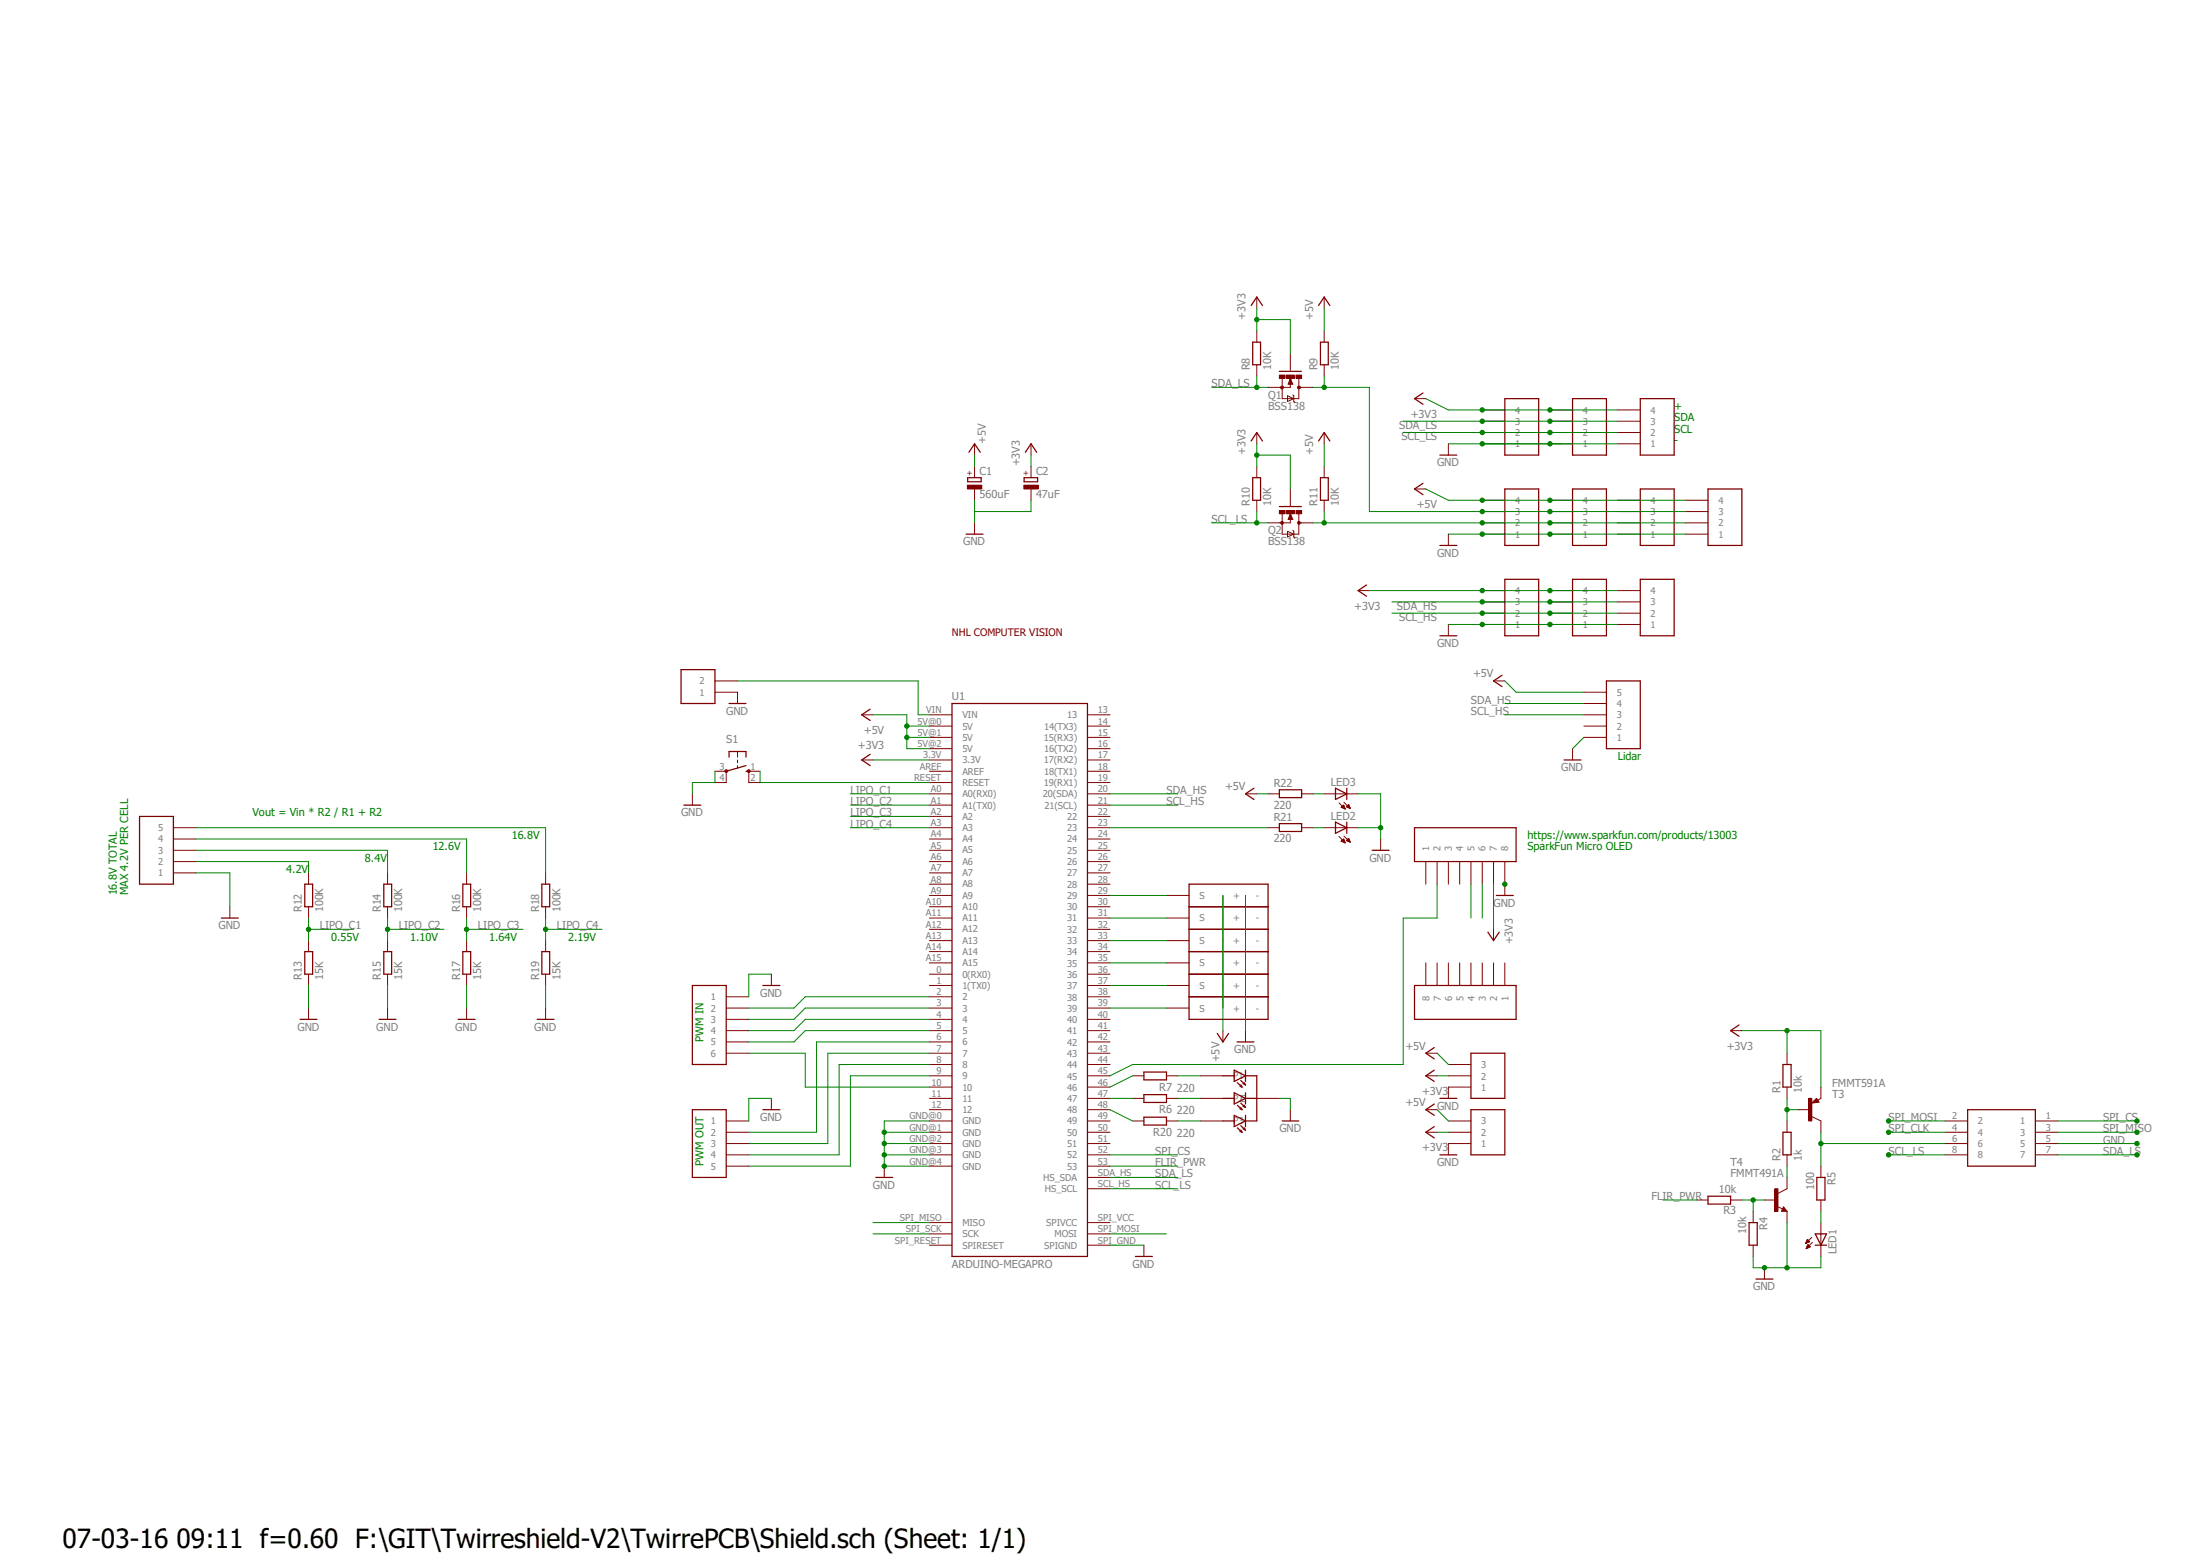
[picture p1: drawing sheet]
<svg xmlns="http://www.w3.org/2000/svg" width="297mm" height="210mm" viewBox="0 0 297 210" stroke-linecap="round" stroke-linejoin="round" font-family="sans-serif">
<path d="M14.4 38.7l276.7 135.9M291.1 38.7l-276.7 135.9" fill="none" stroke="#fff" stroke-width=".14"/>
<g fill="none" stroke="#800000" stroke-width=".17">
<path d="M192.1 53l-1.1 .8 1.1 .8M192.1 65.2l-1.1 .8 1.1 .8M194.4 61.4h2.3M194.4 73.6h2.3M128.5 95h18.3v74.6h-18.3zM234.8 138.3l-1.2 .8 1.2 .8M118.2 158.9h2.3M240.7 143.7h1.1v3h-1.1zM240.7 152.8h1.1v3.1h-1.1zM245.3 158.9h1.1v3.1h-1.1zM153.3 169.6h2.3M230.6 161.5h3v1h-3z"/>
<path d="M236.1 165h1.1v3.1h-1.1zM237.1 172.6h2.3M245.1 168.1h1.5M245.1 166.5h1.5l-.8 1.6z"/>
</g>
<g fill="none" stroke="#800000" stroke-width=".14">
<path d="M191 53.8h1.5M195.5 59.9v1.5M191 66h1.5M195.5 72.1v1.5M125.5 98h3M125.5 99.5h3M125.5 96.5h3M146.8 98h3.1M146.8 99.5h3.1M146.8 96.5h3.1M125.5 105.6h3M125.5 107.1h3"/>
<path d="M125.5 108.7h3M125.5 110.2h3M125.5 111.7h3M125.5 113.2h3M125.5 114.8h3M125.5 116.3h3M125.5 117.8h3M125.5 119.3h3M125.5 101h3M125.5 102.6h3M125.5 104.1h3M146.8 105.6h3.1"/>
<path d="M146.8 107.1h3.1M146.8 108.7h3.1M146.8 110.2h3.1M146.8 111.7h3.1M146.8 113.2h3.1M146.8 114.8h3.1M146.8 116.3h3.1M146.8 117.8h3.1M146.8 119.3h3.1M146.8 101h3.1M146.8 102.6h3.1M146.8 104.1h3.1"/>
<path d="M125.5 120.9h3M125.5 122.4h3M125.5 123.9h3M125.5 125.4h3M125.5 127h3M125.5 128.4h3M125.5 130h3M125.5 133h3M125.5 134.5h3M125.5 136.1h3M125.5 137.6h3M125.5 139.1h3"/>
<path d="M125.5 131.5h3M146.8 120.9h3.1M146.8 122.4h3.1M146.8 123.9h3.1M146.8 125.4h3.1M146.8 127h3.1M146.8 128.4h3.1M146.8 130h3.1M146.8 133h3.1M146.8 134.5h3.1M146.8 136.1h3.1M146.8 137.6h3.1"/>
<path d="M146.8 139.1h3.1M146.8 131.5h3.1M233.6 139.1h1.6M119.4 157.4v1.5M125.5 140.6h3M125.5 142.2h3M125.5 143.7h3M125.5 145.2h3M125.5 146.7h3M125.5 157.4h3M125.5 148.3h3M125.5 149.8h3"/>
<path d="M125.5 151.3h3M125.5 152.8h3M125.5 154.3h3M125.5 155.9h3M146.8 140.6h3.1M146.8 142.2h3.1M146.8 143.7h3.1M146.8 145.2h3.1M146.8 146.7h3.1M146.8 157.4h3.1M146.8 148.3h3.1M146.8 149.8h3.1"/>
<path d="M146.8 151.3h3.1M146.8 152.8h3.1M146.8 154.3h3.1M146.8 155.9h3.1M146.8 158.9h3.1M241.3 142.2v1.5M241.3 146.7v1.6M241.3 151.3v1.5M241.3 155.9v1.5M245.8 157.4v1.5M125.5 165h3M125.5 166.5h3"/>
<path d="M125.5 168.1h3M146.8 165h3.1M146.8 166.5h3.1M146.8 168.1h3.1M146.8 160.4h3.1M154.4 168.1v1.5M229.1 162h1.5M233.6 162h1.6M236.7 163.5v1.5M236.7 168.1v1.5M238.2 171.1v1.5M243.8 167.8h.1"/>
<path d="M243.8 167.7h.2M243.8 167.7h.3M243.8 167.6h.4M243.9 167.6h.4M243.9 168.5h.1M243.9 168.4h.2M243.9 167.5h.3M243.9 168.4h.3M243.9 168.4h.4M243.9 168.3h.5M244 167.4h.1M244 167.3h.1"/>
<path d="M244 168.2h.3M244 168.1h.3M244 168.1h.2M244.1 168.1h.1M244.1 168h.1M244.3 167.6l-.3-.3-.2 .6M244.3 167.6l-.5 .3M244.4 168.3l-.3-.3-.3 .5M244.4 168.3l-.6 .2M244.6 167l-.8 .9M244.7 167.7l-.9 .8M245.8 162v1.5"/>
<path d="M245.8 165v4.6"/>
</g>
<path d="M172.9 52.2h.3v.3h-.3z" fill-rule="evenodd" fill="#800000"/>
<path d="M172.9 52.2h.3v.3h-.3z" fill="none" stroke="#800000" stroke-width=".14"/>
<path d="M175.2 52.2h.3v.3h-.3z" fill-rule="evenodd" fill="#800000"/>
<path d="M175.2 52.2h.3v.3h-.3z" fill="none" stroke="#800000" stroke-width=".14"/>
<path d="M172.7 50.6h.8v.5h-.8z" fill-rule="evenodd" fill="#800000"/>
<path d="M172.7 50.6h.8v.5h-.8z" fill="none" stroke="#800000" stroke-width=".14"/>
<path d="M175 50.6h.7v.5h-.7z" fill-rule="evenodd" fill="#800000"/>
<path d="M175 50.6h.7v.5h-.7z" fill="none" stroke="#800000" stroke-width=".14"/>
<path d="M173.7 50.6h1.1v.5h-1.1z" fill-rule="evenodd" fill="#800000"/>
<g fill="none" stroke="#800000" stroke-width=".14">
<path d="M169.7 40.1v1.5M169.7 44.7v1.5M169.7 49.2v1.6M173.1 51.1v2.7h2.2v-2.7M173.7 50.6h1.1v.5h-1.1zM173.8 53.4l.9 .4-.9 .4zM174.2 51.8v.5h-3M174.2 47.7v2.3M174.2 51.1l.3 .8h-.6zM174.5 53.3l.2 .1v.8l.1 .2M175.3 52.3h1.9M178.8 40.1v1.5"/>
<path d="M178.8 44.7v1.5M178.8 49.2v1.6"/>
</g>
<path d="M168.9 41.2l.8-1.1 .7 1.1M169.1 46.2h1.1v3h-1.1zM172.7 50.1h3M178 41.2l.8-1.1 .7 1.1M178.3 46.2h1v3h-1z" fill="none" stroke="#800000" stroke-width=".17"/>
<path d="M174.2 51.6v.2h-.1l.1-.6 .2 .6" fill="none" stroke="#800000" stroke-width=".21"/>
<path d="M172.9 70.4h.2h.1v.3l-.1 .1-.2-.1z" fill-rule="evenodd" fill="#800000"/>
<path d="M172.9 70.4h.2h.1v.3l-.1 .1-.2-.1z" fill="none" stroke="#800000" stroke-width=".14"/>
<path d="M175.2 70.4h.1h.2v.3l-.2 .1-.1-.1z" fill-rule="evenodd" fill="#800000"/>
<path d="M175.2 70.4h.1h.2v.3l-.2 .1-.1-.1z" fill="none" stroke="#800000" stroke-width=".14"/>
<path d="M172.7 68.9h.8v.4h-.8z" fill-rule="evenodd" fill="#800000"/>
<path d="M172.7 68.9h.8v.4h-.8z" fill="none" stroke="#800000" stroke-width=".14"/>
<path d="M175 68.9h.7v.4h-.7z" fill-rule="evenodd" fill="#800000"/>
<path d="M175 68.9h.7v.4h-.7z" fill="none" stroke="#800000" stroke-width=".14"/>
<path d="M173.7 68.9h1.1v.4h-1.1z" fill-rule="evenodd" fill="#800000"/>
<g fill="none" stroke="#800000" stroke-width=".14">
<path d="M169.7 58.4v1.5M178.8 58.4v1.5M200.1 59.9h3.1M200.1 58.4h3.1M200.1 56.9h3.1M200.1 55.3h3.1M209.3 59.9h3M209.3 58.4h3M209.3 56.9h3M209.3 55.3h3M218.4 59.9h3M218.4 58.4h3"/>
<path d="M218.4 56.9h3M218.4 55.3h3M169.7 62.9v1.6M169.7 67.5v1.5M173.1 69.3v2.8h2.2v-2.7M173.7 68.9h1.1v.4h-1.1zM173.8 71.7l.9 .4-.9 .4zM174.2 70.1v.5h-3M174.2 66v2.3M174.2 69.3l.3 .8h-.6zM174.5 71.6l.2 .1v.8l.1 .1M175.3 70.6h1.9"/>
<path d="M178.8 62.9v1.6M178.8 67.5v1.5M183.3 79.7h1.6M200.1 70.6h3.1M200.1 72.1h3.1M200.1 79.7h3.1M200.1 69h3.1M200.1 67.5h3.1M209.3 70.6h3M209.3 72.1h3M209.3 79.7h3M209.3 69h3"/>
<path d="M209.3 67.5h3M218.4 70.6h3M218.4 72.1h3M218.4 79.7h3M218.4 69h3M218.4 67.5h3M227.5 70.6h3.1M227.5 72.1h3.1M227.5 69h3.1M227.5 67.5h3.1M116.3 96.5h1.6M195.5 84.3v1.5"/>
<path d="M200.1 84.3h3.1M200.1 82.8h3.1M200.1 81.2h3.1M201.6 91.9h1.6M209.3 84.3h3M209.3 82.8h3M209.3 81.2h3M213.8 96.5h3.1M213.8 99.5h3.1M213.8 98h3.1M213.8 95h3.1M213.8 93.4h3.1"/>
<path d="M218.4 84.3h3M218.4 82.8h3M218.4 81.2h3M23.4 117.8h3.1M23.4 116.3h3.1M23.4 114.8h3.1M23.4 113.2h3.1M23.4 111.7h3.1M41.7 117.8v1.5M52.3 117.8v1.5M63 117.8v1.5M73.7 117.8v1.5"/>
<path d="M98 104.1v1.5M99.6 101.4v.8M99.6 102.6v.4M99.6 103.3v.4M101.1 104.1v1.5M116.3 102.6h1.6M168.1 107.1h1.6M171.2 111.7h1.5M171.2 107.1h1.5M175.7 111.7h1.5M175.7 107.1h1.5M178.8 111.7h4.5"/>
<path d="M178.8 107.1h4.5M180.8 112.9l.8 .8M180.8 108.4l.8 .8M181.1 113.5l.3-.3 .2 .5zM181.1 109l.3-.3 .2 .5zM181.1 113.5h.4M181.1 109h.4M181.1 108.9h.4M181.2 113.4h.2M181.2 108.8h.2M181.2 113.6h.3M181.2 109h.3"/>
<path d="M181.3 113.3h.1M181.3 108.8h.1M181.3 113.6h.3M181.3 109.1h.3M181.4 113.3h.1M181.4 108.7h.1M181.4 112.9l.9 .8M181.4 113.7h.2M181.4 108.3l.9 .8M181.4 109.1h.2M181.5 113.7h.1M181.5 109.2h.1"/>
<path d="M181.8 113.5h.4M181.8 113.5l.5 .2M181.8 113.5l.3-.3 .2 .5M181.8 108.9h.4M181.8 108.9l.5 .2M181.8 108.9l.3-.3 .2 .5M181.8 113.4h.4M181.8 108.8h.4M181.9 113.5h.3M181.9 113.4h.3M181.9 108.9h.3M181.9 108.8h.3"/>
<path d="M181.9 113.3h.3M181.9 113.3h.2M181.9 108.7h.2M182 113.2h.1M182 113.5h.2M182 109h.2M182 108.7h.1M182 108.6h.1M182.1 113.6h.1M182.1 109h.1M182.2 113.6h.1M182.2 109.1h.1"/>
<path d="M186.4 113.2v1.6M203.2 119.3v1.6M212.3 101v1.6M31 122.4v1.5M41.7 122.4v1.5M41.7 127v1.4M41.7 131.5v1.5M41.7 136.1v1.5M52.3 122.4v1.5M52.3 127v1.4M52.3 131.5v1.5M52.3 136.1v1.5"/>
<path d="M63 122.4v1.5M63 127v1.4M63 131.5v1.5M63 136.1v1.5M73.7 122.4v1.5M73.7 127v1.4M73.7 131.5v1.5M73.7 136.1v1.5M104.1 131.5v1.5M165.1 139.1v1.5M168.1 139.1v1.5M201.6 125.4v1.6"/>
<path d="M104.1 148.3v1.5M152.9 151.3h1.5M152.9 148.3h1.5M152.9 145.2h1.5M157.5 151.3h1.5M157.5 148.3h1.5M157.5 145.2h1.5M162.1 151.3h3M162.1 148.3h3M162.1 145.2h3M169.7 148.3h3M174.2 149.8v1.5"/>
<path d="M192.5 145.2h1.5M192.5 152.8h1.5M192.5 142.2h1.5M192.5 149.8h1.5M195.5 151.3h3.1M195.5 145.2h3.1M195.5 143.7h3.1M195.5 152.8h3.1M198.6 146.7h-3.1v1.6M198.6 154.3h-3.1v1.6"/>
</g>
<g fill="none" stroke="#800000" stroke-width=".17">
<path d="M168.9 59.5l.8-1.1 .7 1.1M178 59.5l.8-1.1 .7 1.1M203.2 53.8h4.5v7.6h-4.5zM212.3 53.8h4.6v7.6h-4.6zM221.4 53.8h4.6v7.6h-4.6zM169.1 64.5h1.1v3h-1.1zM172.7 68.4h3M178.3 64.5h1v3h-1zM184.5 79l-1.2 .7 1.2 .8M203.2 78.2h4.5v7.6h-4.5zM203.2 66h4.5v7.6h-4.5zM212.3 78.2h4.6v7.6h-4.6z"/>
<path d="M212.3 66h4.6v7.6h-4.6zM221.4 78.2h4.6v7.6h-4.6zM221.4 66h4.6v7.6h-4.6zM230.6 66h4.6v7.6h-4.6zM117.5 95.7l-1.2 .8 1.2 .7M194.4 85.8h2.3M202.8 91.1l-1.2 .8 1.2 .8M216.9 91.9h4.5v9.1h-4.5zM18.8 110.2h4.6v9.1h-4.6zM41.1 119.3h1.1v3.1h-1.1zM51.8 119.3h1.1v3.1h-1.1zM62.5 119.3h1v3.1h-1z"/>
<path d="M73.2 119.3h1v3.1h-1zM98.4 102.2v-.8h2.3v.8M100.7 104.1h.4M100.7 103.3l-2.7 .8M117.5 101.8l-1.2 .8 1.2 .7M169.3 106.4l-1.2 .7 1.2 .8M172.7 111.2h3v1h-3zM172.7 106.6h3v1.1h-3zM180.3 111l1.5 .7-1.5 .8zM180.3 106.4l1.5 .7-1.5 .8zM181.8 106.4v1.5M181.8 111v1.5"/>
<path d="M185.3 114.8h2.2M211.2 102.6h2.2M29.9 123.9h2.3M40.5 137.6h2.3M41.1 128.4h1.1v3.1h-1.1zM51.2 137.6h2.3M51.8 128.4h1.1v3.1h-1.1zM61.8 137.6h2.3M62.5 128.4h1v3.1h-1zM72.5 137.6h2.3M73.2 128.4h1v3.1h-1zM103 133h2.3"/>
<path d="M164.3 139.5l.8 1.1 .8-1.1M200.9 125.8l.7 1.2 .8-1.2M202 120.9h2.3M103 149.8h2.3M154.4 150.8h3.1v1h-3.1zM154.4 144.7h3.1v1.1h-3.1zM154.4 147.7h3.1v1.1h-3.1zM165.1 151.3h1.5M165.1 148.3h1.5M165.1 145.2h1.5M166.6 144.4l1.5 .8-1.5 .8zM166.6 147.5l1.5 .8-1.5 .7z"/>
<path d="M166.6 150.5l1.5 .8-1.5 .8zM167 140.6h2.3M167 149.2l.7 .6M167 146.1l.7 .6M167 152.2l.7 .6M167.4 149.6l.3 .2M167.4 146.6l.3 .1M167.4 152.7l.3 .1M167.5 148.9l.6 .6M167.5 149.5l.2 .3M167.5 145.8l.6 .6M167.5 146.4l.2 .3"/>
<path d="M167.5 151.9l.6 .6M167.5 152.5l.2 .3M167.8 149.3l.3 .2M167.8 146.3l.3 .1M167.8 152.4l.3 .1M168 149.2l.1 .3M168 146.1l.1 .3M168 152.2l.1 .3M168.1 145.2h1.6v6.1h-1.6M168.1 148.3h1.6M168.1 144.4v1.6M168.1 147.5v1.5"/>
<path d="M168.1 150.5v1.6M173.1 151.3h2.2M193.6 144.4l-1.1 .8 1.1 .8M193.6 152.1l-1.1 .7 1.1 .8M193.6 141.4l-1.1 .8 1.1 .7M193.6 149l-1.1 .8 1.1 .7M194.4 148.3h2.3M194.4 155.9h2.3M198.6 149.8h4.6v6.1h-4.6zM198.6 142.2h4.6v6.1h-4.6z"/>
</g>
<path d="M174.2 69.9v.2h-.1l.1-.6 .2 .6" fill="none" stroke="#800000" stroke-width=".21"/>
<path d="M97.9 103.9h.3l.1 .2-.1 .1h-.3l-.1-.1z" fill-rule="evenodd" fill="#800000"/>
<path d="M97.9 103.9h.3l.1 .2-.1 .1h-.3l-.1-.1z" fill="none" stroke="#800000" stroke-width=".14"/>
<path d="M101 103.9h.2l.1 .2-.1 .1h-.2l-.1-.1z" fill-rule="evenodd" fill="#800000"/>
<g fill="none" stroke="#800000" stroke-width=".14">
<path d="M96.5 93.4h3.1v1.6M96.5 91.9h3.1M93.5 107.1v1.6M96.5 104.1h1.5M96.5 105.6h1.5M101 103.9h.2l.1 .2-.1 .1h-.2l-.1-.1zM101.1 104.1h1.5M101.1 105.6h1.5M98 136.1h3.1M98 134.5h3.1M98 137.6h3.1M98 139.1h3.1"/>
<path d="M157.5 136.1h3M157.5 133h3M157.5 130h3M157.5 127h3M157.5 123.9h3M157.5 120.9h3M98 140.6h3.1M98 142.2h3.1M98 151.3h3.1M98 152.8h3.1M98 154.3h3.1M98 155.9h3.1"/>
<path d="M98 157.4h3.1"/>
</g>
<path d="M130.6 64.5h1.9v.5h-1.9zM91.9 90.4h4.6v4.6h-4.6zM98.4 95h2.3M92.3 108.7h2.3M160.5 119.3h10.7v18.3h-10.7zM93.5 133h4.5v10.7h-4.5zM160.5 134.5h10.7M160.5 131.5h10.7M160.5 128.4h10.7M160.5 125.4h10.7M160.5 122.4h10.7M93.5 149.8h4.5v9.1h-4.5z" fill="none" stroke="#800000" stroke-width=".17"/>
<path d="M130.6 65.5h1.9v.5h-1.9z" fill-rule="evenodd" fill="#800000"/>
<path d="M131.6 59.9v1.5M130.6 65.5h1.9v.5h-1.9zM131.6 62.9v1.6M131.6 66v1.5M131.6 70.6v1.5" fill="none" stroke="#800000" stroke-width=".14"/>
<path d="M130.4 72.1h2.3M130.8 61l.8-1.1 .7 1.1M138.3 64.5h1.8v.5h-1.8z" fill="none" stroke="#800000" stroke-width=".17"/>
<path d="M138.2 65.5h2v.5h-2z" fill-rule="evenodd" fill="#800000"/>
<g fill="none" stroke="#800000" stroke-width=".14">
<path d="M139.2 59.9v1.5M138.2 65.5h2v.5h-2zM139.2 62.9v1.6M139.2 66v1.5M192.5 116.3v3M194 116.3v3M195.5 116.3v3M197.1 116.3v3M198.6 116.3v3M200.1 116.3v3M201.6 116.3v3M203.2 116.3v3"/>
<path d="M192.5 130v3M194 130v3M195.5 130v3M197.1 130v3M198.6 130v3M200.1 130v3M201.6 130v3M203.2 130v3M241.3 158.9v1.5l-1.3 .7M242.8 149.8h1.5M244.2 148.3h.4v3h-.4zM244.6 148.9l.6-.6 .4 .5z"/>
<path d="M244.6 150.7l1.2 .6v1.5M245.8 146.7v1.6l-.4 .2M262.6 151.3h3M262.6 152.8h3M262.6 154.3h3M262.6 155.9h3M274.8 151.3h3M274.8 152.8h3M274.8 154.3h3M274.8 155.9h3M238.2 162h1.5M239.6 160.4h.4v3.1h-.4z"/>
<path d="M239.9 162.8l.8 .4M240.8 162.9l.5 .6h-.8zM241.3 163.5v1.5"/>
</g>
<path d="M138.4 61l.8-1.1 .8 1.1M191 111.7h13.7v4.6h-13.7zM191 133h13.7v4.6h-13.7zM245.2 148.6h-.2l.2-.1 .2 .2-.6 .1 .4-.5 .2 .4M265.6 149.8h9.2v7.6h-9.2zM240.8 163.2l.1 .2h-.2l.1-.4 .3 .4h-.4" fill="none" stroke="#800000" stroke-width=".17"/>
<path d="M244.4 148.3v3M239.8 160.4v3.1" fill="none" stroke="#800000" stroke-width=".42"/>
<circle cx="288.5" cy="151.3" r=".3" fill="#008000"/>
<g fill="none" stroke="#008000" stroke-width=".14">
<path d="M149.9 155.9h9.1M277.8 151.3h10.7"/>
<circle cx="288.5" cy="151.3" r=".3"/>
</g>
<circle cx="255" cy="151.3" r=".3" fill="#008000"/>
<g fill="none" stroke="#008000" stroke-width=".14">
<path d="M255 151.3h7.6M149.9 166.5h7.6"/>
<circle cx="255" cy="151.3" r=".3"/>
</g>
<circle cx="288.5" cy="152.8" r=".3" fill="#008000"/>
<g fill="none" stroke="#008000" stroke-width=".14">
<path d="M277.8 152.8h10.7M117.9 165h7.6"/>
<circle cx="288.5" cy="152.8" r=".3"/>
</g>
<circle cx="255" cy="152.8" r=".3" fill="#008000"/>
<g fill="none" stroke="#008000" stroke-width=".14">
<path d="M255 152.8h7.6M117.9 166.5h7.6"/>
<circle cx="255" cy="152.8" r=".3"/>
</g>
<circle cx="288.5" cy="154.3" r=".3" fill="#008000"/>
<g fill="none" stroke="#008000" stroke-width=".14">
<path d="M119.4 154.3h6.1M119.4 155.9h6.1M119.4 152.8h6.1M125.5 151.3h-6.1v6.1h6.1M277.8 154.3h10.7"/>
<circle cx="288.5" cy="154.3" r=".3"/>
</g>
<circle cx="119.4" cy="157.4" r=".3" fill="#008000"/>
<circle cx="119.4" cy="157.4" r=".3" fill="none" stroke="#008000" stroke-width=".14"/>
<circle cx="119.4" cy="155.9" r=".3" fill="#008000"/>
<circle cx="119.4" cy="155.9" r=".3" fill="none" stroke="#008000" stroke-width=".14"/>
<circle cx="119.4" cy="154.3" r=".3" fill="#008000"/>
<circle cx="119.4" cy="154.3" r=".3" fill="none" stroke="#008000" stroke-width=".14"/>
<circle cx="119.4" cy="152.8" r=".3" fill="#008000"/>
<g fill="none" stroke="#008000" stroke-width=".14">
<path d="M149.9 168.1h4.5M241.3 165v6.1h-4.6v-1.5"/>
<circle cx="119.4" cy="152.8" r=".3"/>
</g>
<circle cx="238.2" cy="171.1" r=".3" fill="#008000"/>
<g fill="none" stroke="#008000" stroke-width=".14">
<path d="M245.8 169.6v1.5h-4.5"/>
<circle cx="238.2" cy="171.1" r=".3"/>
</g>
<circle cx="241.3" cy="171.1" r=".3" fill="#008000"/>
<g fill="none" stroke="#008000" stroke-width=".14">
<path d="M195.5 59.9h15.3"/>
<circle cx="241.3" cy="171.1" r=".3"/>
</g>
<circle cx="200.1" cy="59.9" r=".3" fill="#008000"/>
<g fill="none" stroke="#008000" stroke-width=".14">
<path d="M200.1 59.9h18.3"/>
<circle cx="200.1" cy="59.9" r=".3"/>
</g>
<circle cx="209.3" cy="59.9" r=".3" fill="#008000"/>
<g fill="none" stroke="#008000" stroke-width=".14">
<path d="M195.5 72.1h22.9"/>
<circle cx="209.3" cy="59.9" r=".3"/>
</g>
<circle cx="200.1" cy="72.1" r=".3" fill="#008000"/>
<circle cx="200.1" cy="72.1" r=".3" fill="none" stroke="#008000" stroke-width=".14"/>
<circle cx="209.3" cy="72.1" r=".3" fill="#008000"/>
<g fill="none" stroke="#008000" stroke-width=".14">
<path d="M218.4 72.1h9.1M195.5 84.3h13.8"/>
<circle cx="209.3" cy="72.1" r=".3"/>
</g>
<circle cx="200.1" cy="84.3" r=".3" fill="#008000"/>
<g fill="none" stroke="#008000" stroke-width=".14">
<path d="M209.3 84.3h9.1"/>
<circle cx="200.1" cy="84.3" r=".3"/>
</g>
<circle cx="209.3" cy="84.3" r=".3" fill="#008000"/>
<g fill="none" stroke="#008000" stroke-width=".14">
<path d="M213.8 99.5l-1.5 1.5M26.5 117.8h4.5v4.6M41.7 133v3.1M52.3 133v3.1M63 133v3.1M73.7 133v3.1M104.1 131.5h-3v3M104.1 148.3h-3v3M172.7 148.3h1.5v1.5"/>
<circle cx="209.3" cy="84.3" r=".3"/>
</g>
<circle cx="203.2" cy="119.3" r=".3" fill="#008000"/>
<g fill="none" stroke="#008000" stroke-width=".14">
<path d="M183.3 107.1h3.1v6.1M183.3 111.7h3.1"/>
<circle cx="203.2" cy="119.3" r=".3"/>
</g>
<circle cx="186.4" cy="111.7" r=".3" fill="#008000"/>
<g fill="none" stroke="#008000" stroke-width=".14">
<path d="M131.6 67.5v3.1M139.2 67.5v1.5h-7.6M96.5 104.1v1.5h-3v1.5M168.1 120.9v18.2M245.8 152.8v4.6"/>
<circle cx="186.4" cy="111.7" r=".3"/>
</g>
<circle cx="245.8" cy="154.3" r=".3" fill="#008000"/>
<g fill="none" stroke="#008000" stroke-width=".14">
<path d="M149.9 157.4h9.1M241.3 149.8h1.5M241.3 148.3v3M245.8 154.3h16.8M224.5 162h4.6"/>
<circle cx="245.8" cy="154.3" r=".3"/>
</g>
<circle cx="241.3" cy="149.8" r=".3" fill="#008000"/>
<g fill="none" stroke="#008000" stroke-width=".14">
<path d="M241.3 157.4v1.5M235.2 162h3M236.7 162v1.5"/>
<circle cx="241.3" cy="149.8" r=".3"/>
</g>
<circle cx="236.7" cy="162" r=".3" fill="#008000"/>
<g fill="none" stroke="#008000" stroke-width=".14">
<path d="M192.5 53.8l3 1.5h4.6M245.8 163.5v1.5"/>
<circle cx="236.7" cy="162" r=".3"/>
</g>
<circle cx="200.1" cy="55.3" r=".3" fill="#008000"/>
<g fill="none" stroke="#008000" stroke-width=".14">
<path d="M200.1 55.3h18.3"/>
<circle cx="200.1" cy="55.3" r=".3"/>
</g>
<circle cx="209.3" cy="55.3" r=".3" fill="#008000"/>
<g fill="none" stroke="#008000" stroke-width=".14">
<path d="M235.2 139.1h10.6v7.6M241.3 139.1v3.1"/>
<circle cx="209.3" cy="55.3" r=".3"/>
</g>
<circle cx="241.3" cy="139.1" r=".3" fill="#008000"/>
<g fill="none" stroke="#008000" stroke-width=".14">
<path d="M169.7 41.6v3.1M169.7 43.1h4.5v4.6"/>
<circle cx="241.3" cy="139.1" r=".3"/>
</g>
<circle cx="169.7" cy="43.1" r=".3" fill="#008000"/>
<g fill="none" stroke="#008000" stroke-width=".14">
<path d="M169.7 59.9v3M169.7 61.4h4.5v4.6"/>
<circle cx="169.7" cy="43.1" r=".3"/>
</g>
<circle cx="169.7" cy="61.4" r=".3" fill="#008000"/>
<g fill="none" stroke="#008000" stroke-width=".14">
<path d="M184.9 79.7h33.5"/>
<circle cx="169.7" cy="61.4" r=".3"/>
</g>
<circle cx="200.1" cy="79.7" r=".3" fill="#008000"/>
<circle cx="200.1" cy="79.7" r=".3" fill="none" stroke="#008000" stroke-width=".14"/>
<circle cx="209.3" cy="79.7" r=".3" fill="#008000"/>
<g fill="none" stroke="#008000" stroke-width=".14">
<path d="M189.4 58.4h21.4M139.2 61.4v1.5M117.9 102.6h7.6M201.6 119.3v6.1M194 145.2h1.5M194 152.8h1.5"/>
<circle cx="209.3" cy="79.7" r=".3"/>
</g>
<circle cx="200.1" cy="58.4" r=".3" fill="#008000"/>
<g fill="none" stroke="#008000" stroke-width=".14">
<path d="M200.1 58.4h18.3"/>
<circle cx="200.1" cy="58.4" r=".3"/>
</g>
<circle cx="209.3" cy="58.4" r=".3" fill="#008000"/>
<g fill="none" stroke="#008000" stroke-width=".14">
<path d="M163.6 70.6h7.6M169.7 69v1.6"/>
<circle cx="209.3" cy="58.4" r=".3"/>
</g>
<circle cx="169.7" cy="70.6" r=".3" fill="#008000"/>
<g fill="none" stroke="#008000" stroke-width=".14">
<path d="M198.6 119.3v4.6M149.9 160.4h9.1"/>
<circle cx="169.7" cy="70.6" r=".3"/>
</g>
<circle cx="255" cy="155.9" r=".3" fill="#008000"/>
<g fill="none" stroke="#008000" stroke-width=".14">
<path d="M189.4 56.9h10.7M255 155.9h7.6"/>
<circle cx="255" cy="155.9" r=".3"/>
</g>
<circle cx="200.1" cy="56.9" r=".3" fill="#008000"/>
<g fill="none" stroke="#008000" stroke-width=".14">
<path d="M200.1 56.9h18.3"/>
<circle cx="200.1" cy="56.9" r=".3"/>
</g>
<circle cx="209.3" cy="56.9" r=".3" fill="#008000"/>
<g fill="none" stroke="#008000" stroke-width=".14">
<path d="M163.6 52.3h7.6M169.7 50.8v1.5"/>
<circle cx="209.3" cy="56.9" r=".3"/>
</g>
<circle cx="169.7" cy="52.3" r=".3" fill="#008000"/>
<g fill="none" stroke="#008000" stroke-width=".14">
<path d="M200.1 119.3v4.6M149.9 158.9h9.1"/>
<circle cx="169.7" cy="52.3" r=".3"/>
</g>
<circle cx="288.5" cy="155.9" r=".3" fill="#008000"/>
<g fill="none" stroke="#008000" stroke-width=".14">
<path d="M192.5 66l3 1.5h22.9M277.8 155.9h10.7"/>
<circle cx="288.5" cy="155.9" r=".3"/>
</g>
<circle cx="200.1" cy="67.5" r=".3" fill="#008000"/>
<circle cx="200.1" cy="67.5" r=".3" fill="none" stroke="#008000" stroke-width=".14"/>
<circle cx="209.3" cy="67.5" r=".3" fill="#008000"/>
<g fill="none" stroke="#008000" stroke-width=".14">
<path d="M178.8 41.6v3.1M178.8 59.9v3M218.4 67.5h9.1M117.9 96.5h4.5v4.5h3.1M122.4 98h3.1M122.4 99.5h3.1"/>
<circle cx="209.3" cy="67.5" r=".3"/>
</g>
<circle cx="122.4" cy="98" r=".3" fill="#008000"/>
<circle cx="122.4" cy="98" r=".3" fill="none" stroke="#008000" stroke-width=".14"/>
<circle cx="122.4" cy="99.5" r=".3" fill="#008000"/>
<g fill="none" stroke="#008000" stroke-width=".14">
<path d="M177.2 52.3h7.7v16.7h33.5M178.8 50.8v1.5M131.6 61.4v1.5M203.2 91.9l1.5 1.5h9.1M169.7 107.1h1.5M165.1 120.9v18.2M194 142.2l1.5 1.5M194 149.8l1.5 1.5"/>
<circle cx="122.4" cy="99.5" r=".3"/>
</g>
<circle cx="178.8" cy="52.3" r=".3" fill="#008000"/>
<circle cx="178.8" cy="52.3" r=".3" fill="none" stroke="#008000" stroke-width=".14"/>
<circle cx="200.1" cy="69" r=".3" fill="#008000"/>
<circle cx="200.1" cy="69" r=".3" fill="none" stroke="#008000" stroke-width=".14"/>
<circle cx="209.3" cy="69" r=".3" fill="#008000"/>
<g fill="none" stroke="#008000" stroke-width=".14">
<path d="M178.8 69v1.6h-1.6M218.4 69h9.1"/>
<circle cx="209.3" cy="69" r=".3"/>
</g>
<circle cx="178.8" cy="70.6" r=".3" fill="#008000"/>
<g fill="none" stroke="#008000" stroke-width=".14">
<path d="M178.8 70.6h39.6"/>
<circle cx="178.8" cy="70.6" r=".3"/>
</g>
<circle cx="200.1" cy="70.6" r=".3" fill="#008000"/>
<circle cx="200.1" cy="70.6" r=".3" fill="none" stroke="#008000" stroke-width=".14"/>
<circle cx="209.3" cy="70.6" r=".3" fill="#008000"/>
<g fill="none" stroke="#008000" stroke-width=".14">
<path d="M218.4 70.6h9.1M187.9 81.2h30.5"/>
<circle cx="209.3" cy="70.6" r=".3"/>
</g>
<circle cx="200.1" cy="81.2" r=".3" fill="#008000"/>
<circle cx="200.1" cy="81.2" r=".3" fill="none" stroke="#008000" stroke-width=".14"/>
<circle cx="209.3" cy="81.2" r=".3" fill="#008000"/>
<g fill="none" stroke="#008000" stroke-width=".14">
<path d="M187.9 82.8h21.4M203.2 95h10.6M149.9 107.1h9.1"/>
<circle cx="209.3" cy="81.2" r=".3"/>
</g>
<circle cx="200.1" cy="82.8" r=".3" fill="#008000"/>
<g fill="none" stroke="#008000" stroke-width=".14">
<path d="M209.3 82.8h9.1"/>
<circle cx="200.1" cy="82.8" r=".3"/>
</g>
<circle cx="209.3" cy="82.8" r=".3" fill="#008000"/>
<g fill="none" stroke="#008000" stroke-width=".14">
<path d="M203.2 96.5h10.6M26.5 116.3h15.2v1.5M26.5 114.8h25.8v3M26.5 113.2h36.5v4.6M26.5 111.7h47.2v6.1M114.8 107.1h10.7M149.9 108.7h9.1M41.7 125.4v1.6"/>
<circle cx="209.3" cy="82.8" r=".3"/>
</g>
<circle cx="41.7" cy="125.4" r=".3" fill="#008000"/>
<g fill="none" stroke="#008000" stroke-width=".14">
<path d="M114.8 108.7h10.7M41.7 123.9v1.5h6.1M52.3 125.4v1.6"/>
<circle cx="41.7" cy="125.4" r=".3"/>
</g>
<circle cx="52.3" cy="125.4" r=".3" fill="#008000"/>
<g fill="none" stroke="#008000" stroke-width=".14">
<path d="M114.8 110.2h10.7M52.3 123.9v1.5h7.6M63 125.4v1.6"/>
<circle cx="52.3" cy="125.4" r=".3"/>
</g>
<circle cx="63" cy="125.4" r=".3" fill="#008000"/>
<g fill="none" stroke="#008000" stroke-width=".14">
<path d="M114.8 111.7h10.7M63 123.9v1.5h7.6M73.7 125.4v1.6"/>
<circle cx="63" cy="125.4" r=".3"/>
</g>
<circle cx="73.7" cy="125.4" r=".3" fill="#008000"/>
<g fill="none" stroke="#008000" stroke-width=".14">
<path d="M99.6 91.9h24.4v4.6h1.5M102.6 104.1v1.5h22.9M149.9 111.7h21.3M177.2 111.7h1.6M177.2 107.1h1.6M194 119.3v4.6h-4.6v19.8h-36.5l-3 1.5M73.7 123.9v1.5h7.6M125.5 139.1h-16.8l-1.5 1.5h-6.1M125.5 134.5h-16.8l-1.5 1.6h-6.1M125.5 136.1h-16.8l-1.5 1.5h-6.1M125.5 137.6h-16.8l-1.5 1.5h-6.1M149.9 123.9h7.6"/>
<path d="M149.9 127h7.6M149.9 136.1h7.6M149.9 133h7.6M149.9 120.9h7.6M149.9 130h7.6M101.1 142.2h7.6v4.5h16.8M125.5 142.2h-13.7v12.1h-10.7M125.5 140.6h-15.3v12.2h-9.1M125.5 143.7h-12.2v12.2h-12.2M125.5 145.2h-10.7v12.2h-13.7M149.9 149.8l3 1.5M149.9 148.3h3"/>
<path d="M152.9 145.2l-3 1.5M159 145.2h3.1M159 148.3h3.1M159 151.3h3.1"/>
<circle cx="73.7" cy="125.4" r=".3"/>
</g>
<text font-size="3.6" x="8.4" y="208.9">07-03-16 09:11 f=0.60 F:\GIT\Twirreshield-V2\TwirrePCB\Shield.sch (Sheet: 1/1)</text>
<g font-size="1.5" fill="#808080">
<text x="168.1" y="43.1" transform="rotate(-90 168.1 43.1)">+3V3</text>
<text x="177.3" y="43.1" transform="rotate(-90 177.3 43.1)">+5V</text>
<text x="163.6" y="52.3">SDA_LS</text>
<text x="168.7" y="50" transform="rotate(-90 168.7 50)">R8</text>
<text x="171.2" y="53.8">Q1</text>
<text x="171.6" y="50" transform="rotate(-90 171.6 50)">10K</text>
<text x="177.9" y="50" transform="rotate(-90 177.9 50)">R9</text>
<text x="180.8" y="50" transform="rotate(-90 180.8 50)">10K</text>
<text x="133.1" y="59.9" transform="rotate(-90 133.1 59.9)">+5V</text>
<text x="171.2" y="55.3">BSS138</text>
<text x="188.9" y="57.9">SDA_LS</text>
<text x="189.2" y="59.4">SCL_LS</text>
<text x="190.5" y="56.4">+3V3</text>
<text x="132.2" y="64.2">C1</text>
<text x="137.7" y="63" transform="rotate(-90 137.7 63)">+3V3</text>
<text x="139.9" y="64.2">C2</text>
<text x="168.1" y="61.4" transform="rotate(-90 168.1 61.4)">+3V3</text>
<text x="177.3" y="61.4" transform="rotate(-90 177.3 61.4)">+5V</text>
<text x="194" y="62.9">GND</text>
<text x="132.2" y="67.2">560uF</text>
<text x="139.9" y="67.2">47uF</text>
<text x="163.6" y="70.6">SCL_LS</text>
<text x="168.7" y="68.3" transform="rotate(-90 168.7 68.3)">R10</text>
<text x="171.6" y="68.3" transform="rotate(-90 171.6 68.3)">10K</text>
<text x="177.9" y="68.3" transform="rotate(-90 177.9 68.3)">R11</text>
<text x="180.8" y="68.3" transform="rotate(-90 180.8 68.3)">10K</text>
<text x="191.3" y="68.6">+5V</text>
<text x="130" y="73.6">GND</text>
<text x="171.2" y="73.6">BSS138</text>
<text x="171.2" y="72.1">Q2</text>
<text x="194" y="75.1">GND</text>
<text x="182.8" y="82.3">+3V3</text>
<text x="188.6" y="82.3">SDA_HS</text>
<text x="188.9" y="83.8">SCL_HS</text>
<text x="194" y="87.3">GND</text>
<text x="128.5" y="94.5">U1</text>
<text x="198.6" y="95">SDA_HS</text>
<text x="198.9" y="91.4">+5V</text>
<text x="98" y="96.5">GND</text>
<text x="98" y="100.3">S1</text>
<text x="115.8" y="101">+3V3</text>
<text x="116.6" y="99.1">+5V</text>
<text x="198.6" y="96.5">SCL_HS</text>
<text x="114.8" y="107.1">LIPO_C1</text>
<text x="157.5" y="107.1">SDA_HS</text>
<text x="165.4" y="106.7">+5V</text>
<text x="172" y="106.3">R22</text>
<text x="179.7" y="106">LED3</text>
<text x="210.8" y="104.1">GND</text>
<text x="91.9" y="110.2">GND</text>
<text x="114.8" y="108.7">LIPO_C2</text>
<text x="114.8" y="110.2">LIPO_C3</text>
<text x="114.8" y="111.7">LIPO_C4</text>
<text x="157.5" y="108.7">SCL_HS</text>
<text x="172" y="113.7">220</text>
<text x="172" y="109.1">220</text>
<text x="172" y="110.8">R21</text>
<text x="179.7" y="110.6">LED2</text>
<text x="184.9" y="116.3">GND</text>
<text x="29.5" y="125.4">GND</text>
<text x="40.8" y="123.1" transform="rotate(-90 40.8 123.1)">R12</text>
<text x="43.2" y="125.4">LIPO_C1</text>
<text x="43.6" y="123.1" transform="rotate(-90 43.6 123.1)">100K</text>
<text x="51.4" y="123.1" transform="rotate(-90 51.4 123.1)">R14</text>
<text x="53.8" y="125.4">LIPO_C2</text>
<text x="54.3" y="123.1" transform="rotate(-90 54.3 123.1)">100K</text>
<text x="62.1" y="123.1" transform="rotate(-90 62.1 123.1)">R16</text>
<text x="64.5" y="125.4">LIPO_C3</text>
<text x="65" y="123.1" transform="rotate(-90 65 123.1)">100K</text>
<text x="72.8" y="123.1" transform="rotate(-90 72.8 123.1)">R18</text>
<text x="75.2" y="125.4">LIPO_C4</text>
<text x="75.7" y="123.1" transform="rotate(-90 75.7 123.1)">100K</text>
<text x="201.6" y="122.4">GND</text>
<text x="204.2" y="127.5" transform="rotate(-90 204.2 127.5)">+3V3</text>
<text x="40.8" y="132.3" transform="rotate(-90 40.8 132.3)">R13</text>
<text x="43.6" y="132.3" transform="rotate(-90 43.6 132.3)">15K</text>
<text x="51.4" y="132.3" transform="rotate(-90 51.4 132.3)">R15</text>
<text x="54.3" y="132.3" transform="rotate(-90 54.3 132.3)">15K</text>
<text x="62.1" y="132.3" transform="rotate(-90 62.1 132.3)">R17</text>
<text x="65" y="132.3" transform="rotate(-90 65 132.3)">15K</text>
<text x="72.8" y="132.3" transform="rotate(-90 72.8 132.3)">R19</text>
<text x="75.7" y="132.3" transform="rotate(-90 75.7 132.3)">15K</text>
<text x="102.6" y="134.5">GND</text>
<text x="40.2" y="139.1">GND</text>
<text x="50.8" y="139.1">GND</text>
<text x="61.5" y="139.1">GND</text>
<text x="72.1" y="139.1">GND</text>
<text x="164.6" y="143.4" transform="rotate(-90 164.6 143.4)">+5V</text>
<text x="166.6" y="142.2">GND</text>
<text x="189.7" y="141.7">+5V</text>
<text x="233.1" y="141.7">+3V3</text>
<text x="156.5" y="147.2">R7</text>
<text x="158.9" y="147.4">220</text>
<text x="189.7" y="149.3">+5V</text>
<text x="192" y="147.8">+3V3</text>
<text x="194" y="149.8">GND</text>
<text x="240.4" y="147.5" transform="rotate(-90 240.4 147.5)">R1</text>
<text x="243.2" y="147.5" transform="rotate(-90 243.2 147.5)">10k</text>
<text x="247.4" y="146.7">FMMT591A</text>
<text x="247.4" y="148.3">T3</text>
<text x="102.6" y="151.3">GND</text>
<text x="155.7" y="153.3">R20</text>
<text x="156" y="155.9">SPI_CS</text>
<text x="156.5" y="150.2">R6</text>
<text x="158.9" y="153.4">220</text>
<text x="158.9" y="150.4">220</text>
<text x="172.7" y="152.8">GND</text>
<text x="192" y="155.4">+3V3</text>
<text x="255" y="151.3">SPI_MOSI</text>
<text x="255" y="152.8">SPI_CLK</text>
<text x="255" y="155.9">SCL_LS</text>
<text x="283.9" y="151.3">SPI_CS</text>
<text x="283.9" y="152.8">SPI_MISO</text>
<text x="283.9" y="154.3">GND</text>
<text x="283.9" y="155.9">SDA_LS</text>
<text x="117.9" y="160.4">GND</text>
<text x="156" y="157.4">FLIR_PWR</text>
<text x="156" y="160.4">SCL_LS</text>
<text x="156" y="158.9">SDA_LS</text>
<text x="194" y="157.4">GND</text>
<text x="223" y="162">FLIR_PWR</text>
<text x="232.1" y="161">10k</text>
<text x="233.6" y="158.9">FMMT491A</text>
<text x="233.6" y="157.4">T4</text>
<text x="240.4" y="156.6" transform="rotate(-90 240.4 156.6)">R2</text>
<text x="243.2" y="156.6" transform="rotate(-90 243.2 156.6)">1k</text>
<text x="244.9" y="160.6" transform="rotate(-90 244.9 160.6)">100</text>
<text x="247.8" y="159.9" transform="rotate(-90 247.8 159.9)">R5</text>
<text x="232.7" y="163.9">R3</text>
<text x="235.8" y="166.6" transform="rotate(-90 235.8 166.6)">10k</text>
<text x="238.6" y="166" transform="rotate(-90 238.6 166)">R4</text>
<text x="128.5" y="171.1">ARDUINO-MEGAPRO</text>
<text x="152.9" y="171.1">GND</text>
<text x="247.9" y="169.3" transform="rotate(-90 247.9 169.3)">LED1</text>
<text x="236.7" y="174.2">GND</text>
</g>
<g font-size="1.5" fill="#008000">
<text x="226" y="56.9">SDA</text>
<text x="226" y="58.4">SCL</text>
<text x="226" y="55.3">+</text>
<text x="226" y="59.9">-</text>
<text x="218.4" y="102.6">Lidar</text>
<text x="34.1" y="110.2">Vout = Vin * R2 / R1 + R2</text>
<text x="69.1" y="113.2">16.8V</text>
<text x="206.2" y="113.2">https://www.sparkfun.com/products/13003</text>
<text x="38.7" y="117.8">4.2V</text>
<text x="49.3" y="116.3">8.4V</text>
<text x="58.4" y="114.8">12.6V</text>
<text x="206.2" y="114.8">SparkFun Micro OLED</text>
<text x="15.8" y="120.9" transform="rotate(-90 15.8 120.9)">16.8V TOTAL</text>
<text x="17.3" y="120.9" transform="rotate(-90 17.3 120.9)">MAX 4.2V PER CELL</text>
<text x="44.7" y="127">0.55V</text>
<text x="55.4" y="127">1.10V</text>
<text x="66" y="127">1.64V</text>
<text x="76.7" y="127">2.19V</text>
<text x="95" y="140.6" transform="rotate(-90 95 140.6)">PWM IN</text>
<text x="95" y="157.4" transform="rotate(-90 95 157.4)">PWM OUT</text>
</g>
<text font-size="1.4" fill="#800000" x="128.5" y="85.8">NHL COMPUTER VISION</text>
<g font-size="1.3" fill="#808080">
<text x="204.6" y="58.9">2</text>
<text x="204.6" y="57.4">3</text>
<text x="204.6" y="55.8">4</text>
<text x="213.7" y="58.9">2</text>
<text x="213.7" y="57.4">3</text>
<text x="213.7" y="55.8">4</text>
<text x="222.8" y="58.9">2</text>
<text x="222.8" y="57.4">3</text>
<text x="222.8" y="55.8">4</text>
<text x="204.6" y="60.4">1</text>
<text x="213.7" y="60.4">1</text>
<text x="222.8" y="60.4">1</text>
<text x="204.6" y="71">2</text>
<text x="204.6" y="69.5">3</text>
<text x="204.6" y="68">4</text>
<text x="213.7" y="71">2</text>
<text x="213.7" y="69.5">3</text>
<text x="213.7" y="68">4</text>
<text x="222.8" y="71">2</text>
<text x="222.8" y="69.5">3</text>
<text x="222.8" y="68">4</text>
<text x="232" y="71">2</text>
<text x="232" y="69.5">3</text>
<text x="232" y="68">4</text>
<text x="204.6" y="72.6">1</text>
<text x="213.7" y="72.6">1</text>
<text x="222.8" y="72.6">1</text>
<text x="232" y="72.6">1</text>
<text x="204.6" y="83.2">2</text>
<text x="204.6" y="81.7">3</text>
<text x="204.6" y="80.2">4</text>
<text x="213.7" y="83.2">2</text>
<text x="213.7" y="81.7">3</text>
<text x="213.7" y="80.2">4</text>
<text x="222.8" y="83.2">2</text>
<text x="222.8" y="81.7">3</text>
<text x="222.8" y="80.2">4</text>
<text x="204.6" y="84.8">1</text>
<text x="213.7" y="84.8">1</text>
<text x="222.8" y="84.8">1</text>
<text x="94.4" y="93.9">1</text>
<text x="94.4" y="92.4">2</text>
<text x="218.3" y="95.4">4</text>
<text x="218.3" y="93.9">5</text>
<text x="123.9" y="97.8">5V@0</text>
<text x="123.9" y="99.3">5V@1</text>
<text x="123.9" y="100.8">5V@2</text>
<text x="125.1" y="96.3">VIN</text>
<text x="129.9" y="98.5">5V</text>
<text x="129.9" y="100">5V</text>
<text x="129.9" y="101.5">5V</text>
<text x="129.9" y="96.9">VIN</text>
<text x="140.9" y="100">15(RX3)</text>
<text x="141" y="101.5">16(TX2)</text>
<text x="141" y="98.5">14(TX3)</text>
<text x="144.1" y="96.9">13</text>
<text x="148.2" y="100.8">16</text>
<text x="148.2" y="96.3">13</text>
<text x="148.2" y="99.3">15</text>
<text x="148.2" y="97.8">14</text>
<text x="218.3" y="100">1</text>
<text x="218.3" y="98.5">2</text>
<text x="218.3" y="96.9">3</text>
<text x="97.2" y="103.9">3</text>
<text x="97.2" y="105.4">4</text>
<text x="101.3" y="105.4">2</text>
<text x="101.3" y="103.9">1</text>
<text x="123.4" y="105.4">RESET</text>
<text x="124.2" y="103.9">AREF</text>
<text x="124.6" y="102.4">3.3V</text>
<text x="125.7" y="106.9">A0</text>
<text x="129.9" y="106.1">RESET</text>
<text x="129.9" y="107.6">A0(RX0)</text>
<text x="129.9" y="103">3.3V</text>
<text x="129.9" y="104.6">AREF</text>
<text x="140.8" y="107.6">20(SDA)</text>
<text x="140.9" y="103">17(RX2)</text>
<text x="140.9" y="106.1">19(RX1)</text>
<text x="141" y="104.6">18(TX1)</text>
<text x="148.2" y="102.4">17</text>
<text x="148.2" y="103.9">18</text>
<text x="148.2" y="106.9">20</text>
<text x="148.2" y="105.4">19</text>
<text x="21.3" y="113.7">4</text>
<text x="21.3" y="112.2">5</text>
<text x="125.7" y="108.5">A1</text>
<text x="125.7" y="110">A2</text>
<text x="125.7" y="111.5">A3</text>
<text x="125.7" y="113">A4</text>
<text x="129.9" y="109.1">A1(TX0)</text>
<text x="129.9" y="110.7">A2</text>
<text x="129.9" y="112.2">A3</text>
<text x="129.9" y="113.7">A4</text>
<text x="141" y="109.1">21(SCL)</text>
<text x="144.1" y="110.7">22</text>
<text x="144.1" y="112.2">23</text>
<text x="144.1" y="113.7">24</text>
<text x="148.2" y="110">22</text>
<text x="148.2" y="111.5">23</text>
<text x="148.2" y="113">24</text>
<text x="148.2" y="108.5">21</text>
<text x="21.3" y="118.3">1</text>
<text x="21.3" y="116.8">2</text>
<text x="21.3" y="115.2">3</text>
<text x="125.7" y="114.6">A5</text>
<text x="125.7" y="116.1">A6</text>
<text x="125.7" y="117.6">A7</text>
<text x="125.7" y="119.1">A8</text>
<text x="129.9" y="115.2">A5</text>
<text x="129.9" y="116.7">A6</text>
<text x="129.9" y="118.2">A7</text>
<text x="129.9" y="119.8">A8</text>
<text x="144.1" y="115.2">25</text>
<text x="144.1" y="116.8">26</text>
<text x="144.1" y="118.3">27</text>
<text x="144.1" y="119.8">28</text>
<text x="148.2" y="114.6">25</text>
<text x="148.2" y="116.1">26</text>
<text x="148.2" y="117.6">27</text>
<text x="148.2" y="119.1">28</text>
<text x="192.9" y="114.9" transform="rotate(-90 192.9 114.9)">1</text>
<text x="194.5" y="114.9" transform="rotate(-90 194.5 114.9)">2</text>
<text x="196" y="114.9" transform="rotate(-90 196 114.9)">3</text>
<text x="197.5" y="114.9" transform="rotate(-90 197.5 114.9)">4</text>
<text x="199" y="114.9" transform="rotate(-90 199 114.9)">5</text>
<text x="200.6" y="114.9" transform="rotate(-90 200.6 114.9)">6</text>
<text x="202.1" y="114.9" transform="rotate(-90 202.1 114.9)">7</text>
<text x="203.6" y="114.9" transform="rotate(-90 203.6 114.9)">8</text>
<text x="125" y="122.2">A10</text>
<text x="125" y="123.7">A11</text>
<text x="125" y="125.2">A12</text>
<text x="125.7" y="120.6">A9</text>
<text x="129.9" y="121.3">A9</text>
<text x="129.9" y="122.8">A10</text>
<text x="129.9" y="124.3">A11</text>
<text x="129.9" y="125.9">A12</text>
<text x="144.1" y="121.3">29</text>
<text x="144.1" y="122.9">30</text>
<text x="144.1" y="124.4">31</text>
<text x="144.1" y="125.9">32</text>
<text x="148.2" y="120.6">29</text>
<text x="148.2" y="122.2">30</text>
<text x="148.2" y="123.7">31</text>
<text x="148.2" y="125.2">32</text>
<text x="161.9" y="124.3">S</text>
<text x="161.9" y="121.3">S</text>
<text x="166.5" y="124.3">+</text>
<text x="166.5" y="121.3">+</text>
<text x="169.5" y="124.3">-</text>
<text x="169.5" y="121.3">-</text>
<text x="125" y="126.7">A13</text>
<text x="125" y="128.2">A14</text>
<text x="125" y="129.8">A15</text>
<text x="126.4" y="131.3">0</text>
<text x="129.9" y="127.4">A13</text>
<text x="129.9" y="128.9">A14</text>
<text x="129.9" y="130.4">A15</text>
<text x="129.9" y="132">0(RX0)</text>
<text x="144.1" y="127.4">33</text>
<text x="144.1" y="128.9">34</text>
<text x="144.1" y="130.5">35</text>
<text x="144.1" y="132">36</text>
<text x="148.2" y="126.7">33</text>
<text x="148.2" y="128.2">34</text>
<text x="148.2" y="129.8">35</text>
<text x="148.2" y="131.3">36</text>
<text x="161.9" y="130.4">S</text>
<text x="161.9" y="127.4">S</text>
<text x="166.5" y="130.4">+</text>
<text x="166.5" y="127.4">+</text>
<text x="169.5" y="130.4">-</text>
<text x="169.5" y="127.4">-</text>
<text x="96" y="135">1</text>
<text x="96" y="136.5">2</text>
<text x="126.4" y="132.8">1</text>
<text x="126.4" y="134.3">2</text>
<text x="126.4" y="135.8">3</text>
<text x="126.4" y="137.4">4</text>
<text x="129.9" y="133.5">1(TX0)</text>
<text x="129.9" y="135">2</text>
<text x="129.9" y="136.5">3</text>
<text x="144.1" y="133.5">37</text>
<text x="144.1" y="135">38</text>
<text x="144.1" y="136.6">39</text>
<text x="148.2" y="132.8">37</text>
<text x="148.2" y="134.3">38</text>
<text x="148.2" y="137.4">40</text>
<text x="148.2" y="135.8">39</text>
<text x="161.9" y="136.5">S</text>
<text x="161.9" y="133.5">S</text>
<text x="166.5" y="136.5">+</text>
<text x="166.5" y="133.5">+</text>
<text x="169.5" y="136.5">-</text>
<text x="169.5" y="133.5">-</text>
<text x="193" y="135.1" transform="rotate(-90 193 135.1)">8</text>
<text x="194.5" y="135.1" transform="rotate(-90 194.5 135.1)">7</text>
<text x="196" y="135.1" transform="rotate(-90 196 135.1)">6</text>
<text x="197.6" y="135.1" transform="rotate(-90 197.6 135.1)">5</text>
<text x="199.1" y="135.1" transform="rotate(-90 199.1 135.1)">4</text>
<text x="200.6" y="135.1" transform="rotate(-90 200.6 135.1)">3</text>
<text x="202.1" y="135.1" transform="rotate(-90 202.1 135.1)">2</text>
<text x="203.7" y="135.1" transform="rotate(-90 203.7 135.1)">1</text>
<text x="96" y="138">3</text>
<text x="96" y="139.6">4</text>
<text x="96" y="141.1">5</text>
<text x="96" y="142.6">6</text>
<text x="126.4" y="138.9">5</text>
<text x="126.4" y="140.4">6</text>
<text x="126.4" y="141.9">7</text>
<text x="126.4" y="143.5">8</text>
<text x="129.9" y="138">4</text>
<text x="129.9" y="139.6">5</text>
<text x="129.9" y="141.1">6</text>
<text x="129.9" y="142.6">7</text>
<text x="144.1" y="138.1">40</text>
<text x="144.1" y="139.6">41</text>
<text x="144.1" y="141.1">42</text>
<text x="144.1" y="142.7">43</text>
<text x="148.2" y="138.9">41</text>
<text x="148.2" y="140.4">42</text>
<text x="148.2" y="141.9">43</text>
<text x="148.2" y="143.5">44</text>
<text x="125.8" y="146.5">10</text>
<text x="125.8" y="148">11</text>
<text x="125.8" y="149.6">12</text>
<text x="126.4" y="145">9</text>
<text x="129.9" y="144.1">8</text>
<text x="129.9" y="145.7">9</text>
<text x="129.9" y="147.2">10</text>
<text x="129.9" y="148.7">11</text>
<text x="144.1" y="144.2">44</text>
<text x="144.1" y="145.7">45</text>
<text x="144.1" y="147.2">46</text>
<text x="144.1" y="148.8">47</text>
<text x="148.2" y="145">45</text>
<text x="148.2" y="146.5">46</text>
<text x="148.2" y="148">47</text>
<text x="148.2" y="149.6">48</text>
<text x="166.5" y="148.7">P2C</text>
<text x="166.5" y="145.7">P1</text>
<text x="200" y="147.2">1</text>
<text x="200" y="145.7">2</text>
<text x="200" y="144.2">3</text>
<text x="96" y="151.8">1</text>
<text x="96" y="153.3">2</text>
<text x="96" y="154.8">3</text>
<text x="122.8" y="151.1">GND@0</text>
<text x="122.8" y="152.6">GND@1</text>
<text x="122.8" y="154.1">GND@2</text>
<text x="122.8" y="155.7">GND@3</text>
<text x="129.9" y="150.2">12</text>
<text x="129.9" y="151.8">GND</text>
<text x="129.9" y="153.3">GND</text>
<text x="129.9" y="154.8">GND</text>
<text x="144.1" y="150.2">48</text>
<text x="144.1" y="154.8">51</text>
<text x="144.1" y="153.3">50</text>
<text x="144.1" y="151.8">49</text>
<text x="148.2" y="155.7">52</text>
<text x="148.2" y="154.1">51</text>
<text x="148.2" y="152.6">50</text>
<text x="148.2" y="151.1">49</text>
<text x="166.5" y="151.8">P3</text>
<text x="200" y="154.8">1</text>
<text x="200" y="153.3">2</text>
<text x="200" y="151.8">3</text>
<text x="263.6" y="151.1">2</text>
<text x="263.6" y="152.6">4</text>
<text x="263.6" y="154.1">6</text>
<text x="263.6" y="155.7">8</text>
<text x="267" y="151.8">2</text>
<text x="267" y="153.3">4</text>
<text x="267" y="154.8">6</text>
<text x="272.7" y="151.8">1</text>
<text x="272.7" y="153.3">3</text>
<text x="272.7" y="154.8">5</text>
<text x="276.2" y="151.1">1</text>
<text x="276.2" y="152.6">3</text>
<text x="276.2" y="154.1">5</text>
<text x="276.2" y="155.7">7</text>
<text x="96" y="156.3">4</text>
<text x="96" y="157.9">5</text>
<text x="122.8" y="157.2">GND@4</text>
<text x="129.9" y="157.9">GND</text>
<text x="129.9" y="156.3">GND</text>
<text x="140.8" y="159.4">HS_SDA</text>
<text x="141.1" y="160.9">HS_SCL</text>
<text x="144.1" y="157.9">53</text>
<text x="144.1" y="156.3">52</text>
<text x="148.2" y="157.2">53</text>
<text x="148.2" y="158.7">SDA_HS</text>
<text x="148.2" y="160.2">SCL_HS</text>
<text x="267" y="156.3">8</text>
<text x="272.7" y="156.3">7</text>
<text x="120.8" y="167.9">SPI_RESET</text>
<text x="121.5" y="164.8">SPI_MISO</text>
<text x="122.3" y="166.3">SPI_SCK</text>
<text x="129.9" y="165.5">MISO</text>
<text x="129.9" y="167">SCK</text>
<text x="141.2" y="165.5">SPIVCC</text>
<text x="142.4" y="167">MOSI</text>
<text x="148.2" y="164.8">SPI_VCC</text>
<text x="148.2" y="166.3">SPI_MOSI</text>
<text x="148.2" y="167.9">SPI_GND</text>
<text x="129.9" y="168.5">SPIRESET</text>
<text x="141" y="168.5">SPIGND</text>
</g>
<g font-size="1.1" fill="#800000">
<text x="131.2" y="64.2" transform="rotate(-90 131.2 64.2)">+</text>
<text x="138.9" y="64.2" transform="rotate(-90 138.9 64.2)">+</text>
</g>
</svg>
